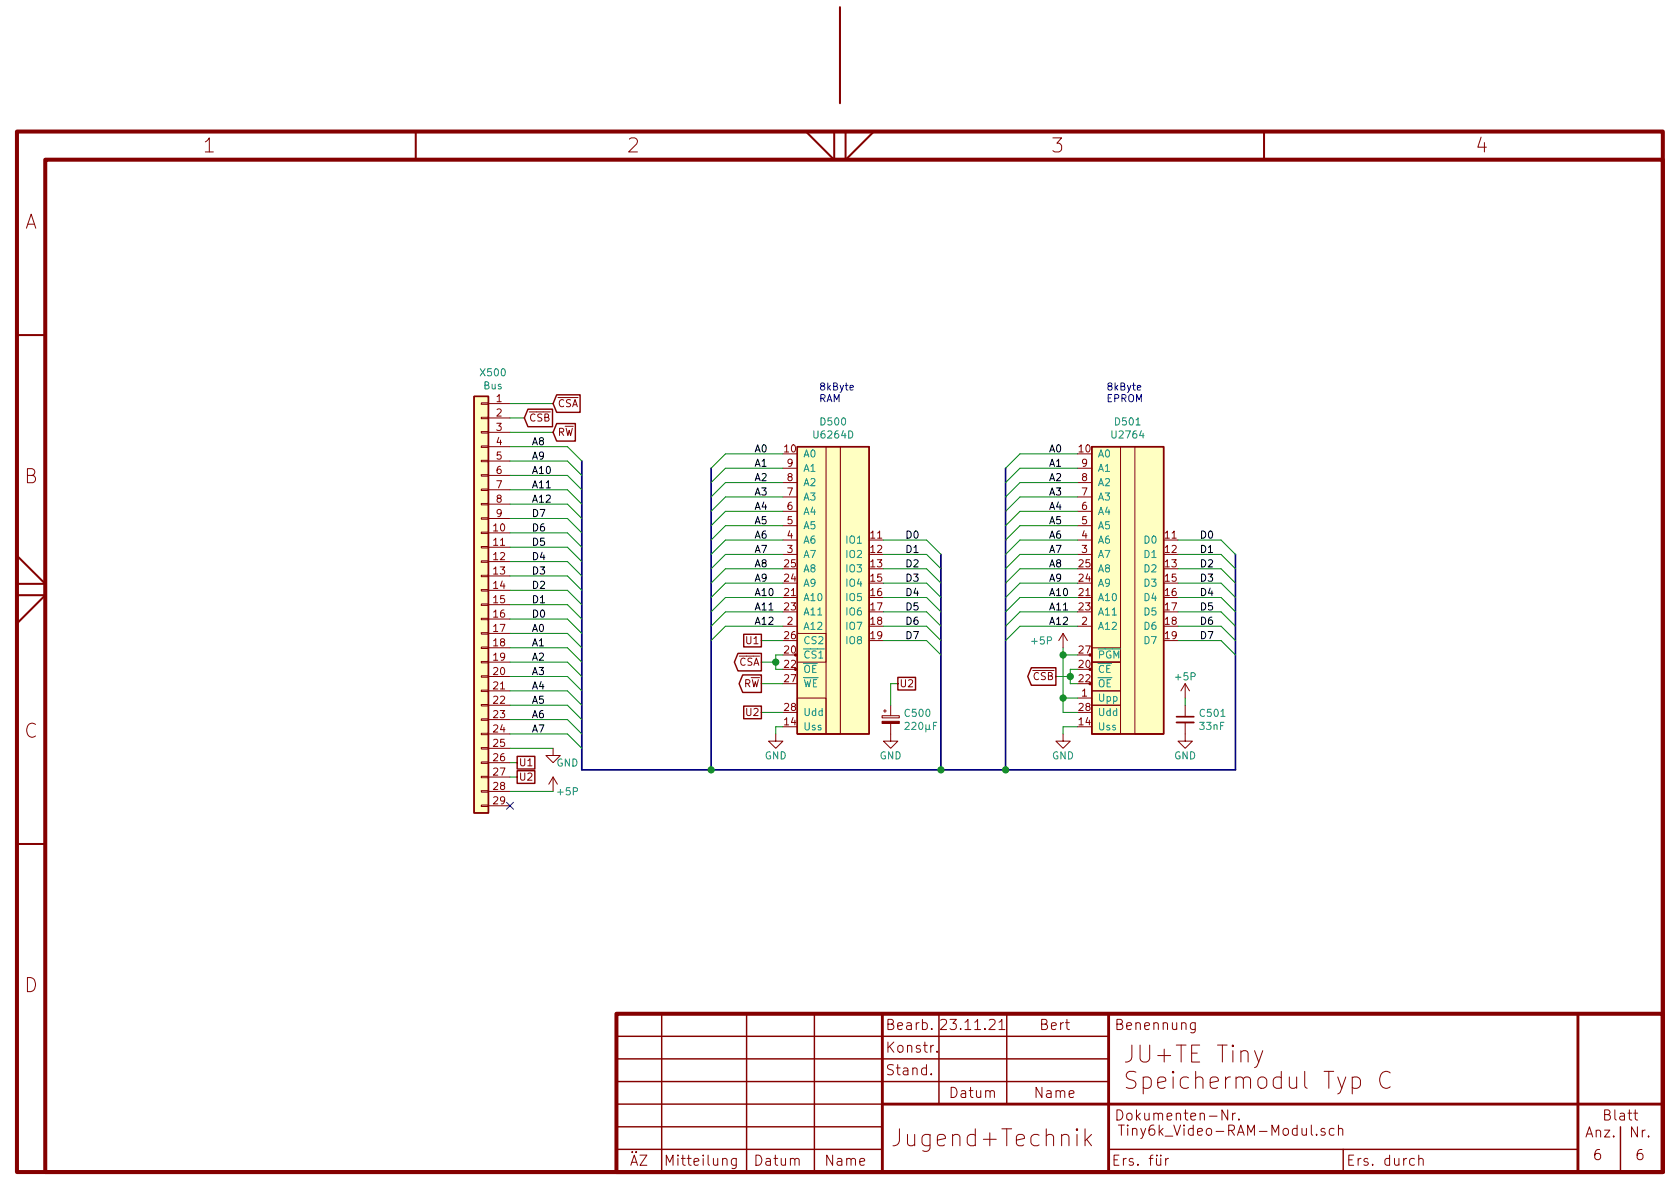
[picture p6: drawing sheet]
<svg xmlns="http://www.w3.org/2000/svg" width="297mm" height="210mm" viewBox="0 0 297 210" stroke-linecap="round" stroke-linejoin="round" font-family="sans-serif">
<path d="M3 23.3h291v184h-291zM8 28.2h286v179.1h-286zM109 179.3h185v28h-185z" fill="none" stroke="#840000" stroke-width=".71"/>
<path d="M148.5 1.3v17M73.5 23.3v4.9M142.5 23.3l5 5v-5M149.5 23.3v5l5-5M223.5 23.3v5M3 59.3h5M3 98.3l5 4.9h-5M3 105.3h5l-5 5M3 149.2h5" fill="none" stroke="#840000" stroke-width=".36"/>
<g fill="none" stroke="#840000" stroke-width=".18">
<path d="M85.1 78.9h1.3v.2h-1.3zM85.1 76.3h1.3v.3h-1.3zM85.1 73.8h1.3v.2h-1.3zM85.1 71.2h1.3v.3h-1.3zM86.4 71.4h3.8M86.4 73.9h3.8M86.4 76.4h3.8M86.4 79h3.8M146 79h2.6v50.8h-2.6zM193 79h5.1v38.1h-5.1zM200.7 79h5v50.8h-5zM85.1 81.4h1.3v.3h-1.3z"/>
<path d="M85.1 99.2h1.3v.2h-1.3zM85.1 96.6h1.3v.3h-1.3zM85.1 94.1h1.3v.3h-1.3zM85.1 91.6h1.3v.2h-1.3zM85.1 89h1.3v.3h-1.3zM85.1 86.5h1.3v.2h-1.3zM85.1 83.9h1.3v.3h-1.3zM86.4 94.2h3.8M86.4 96.8h3.8M86.4 99.3h3.8M86.4 81.5h3.8M86.4 84.1h3.8"/>
<path d="M86.4 86.6h3.8M86.4 89.1h3.8M86.4 91.7h3.8M138.4 98h2.6M138.4 95.5h2.6M138.4 93h2.6M138.4 90.4h2.6M138.4 87.9h2.6M138.4 85.3h2.6M138.4 82.8h2.6M190.5 98h2.5M190.5 95.5h2.5"/>
<path d="M190.5 93h2.5M190.5 90.4h2.5M190.5 87.9h2.5M190.5 85.3h2.5M190.5 82.8h2.5M85.1 111.9h1.3v.2h-1.3zM85.1 114.4h1.3v.3h-1.3zM85.1 117h1.3v.2h-1.3zM85.1 119.5h1.3v.3h-1.3zM85.1 109.3h1.3v.3h-1.3zM85.1 104.3h1.3v.2h-1.3zM85.1 101.7h1.3v.3h-1.3z"/>
<path d="M85.1 106.8h1.3v.3h-1.3zM86.4 101.8h3.8M86.4 104.4h3.8M86.4 106.9h3.8M86.4 109.5h3.8M86.4 112h3.8M86.4 114.5h3.8M86.4 117.1h3.8M86.4 119.6h3.8M138.4 110.7h2.6M141 112h5v5.1h-5zM188 112l-.8 1.3"/>
<path d="M188 112v2.5M188 112l.7 1.3M190.5 110.7h2.5M193 114.5h5.1v2.6h-5.1zM193 117.1h5.1v5.1h-5.1zM85.1 134.7h1.3v.3h-1.3zM85.1 137.3h1.3v.2h-1.3zM85.1 139.8h1.3v.3h-1.3zM85.1 122h1.3v.3h-1.3zM85.1 124.6h1.3v.2h-1.3zM85.1 127.1h1.3v.3h-1.3zM85.1 129.7h1.3v.2h-1.3z"/>
<path d="M85.1 132.2h1.3v.3h-1.3zM86.4 122.2h3.8M86.4 124.7h3.8M86.4 127.2h3.8M86.4 129.8h3.8M86.4 132.3h3.8M86.4 134.9h3.8M86.4 137.4h3.8M86.4 139.9h3.8M97.8 132.3v1.3h1.3l-1.3 1.3-1.3-1.3h1.3M97.8 137.4l-.8 1.3M97.8 137.4v2.5"/>
<path d="M97.8 137.4l.8 1.3M137.2 129.8v1.3h1.2l-1.2 1.2-1.3-1.2h1.3M141 123.4h5v6.4h-5zM156 126.6h3v.3h-3zM156.2 125.7h.5M156.5 125.5v.5M157.5 127.9v3.2h1.2l-1.2 1.2-1.3-1.2h1.3M157.5 124.7v1.9M188 129.8v1.3h1.2l-1.2 1.2-1.3-1.2h1.3M190.5 123.4h2.5M193 122.2h5.1v2.5h-5.1zM193 124.7h5.1v5.1h-5.1z"/>
<path d="M209.5 127.8v3.3h1.3l-1.3 1.2-1.2-1.2h1.2M209.5 120.9v2.5M209.5 124.7v2M209.5 120.9l-.7 1.3M209.5 120.9l.8 1.3M85.1 142.4h1.3v.2h-1.3zM86.4 142.5h3.8M164.6 189.9l.1 .1-.1 .1v-.2v.2M164.7 181.9v.2l-.1-.1 .1-.1v.2M165.7 185.9v.2M166.3 180.4a.73 .73 0 0 1 1 0v.6l-1.1 1.1h1.2M176.6 182.1h1.1"/>
<path d="M191.8 199.6v3M200.1 184.8v2.1a.99 .99 0 0 1-1.1 .9M200.8 189.6l-.4-.1h-.7a.73 .73 0 0 0-.6 .7 .73 .73 0 0 0 .6 .7 1.07 1.07 0 0 1 1.1 .7 .73 .73 0 0 1-.5 .9h-.7l-.5-.2M201.6 184.8v2.4l.1 .3a.95 .95 0 0 0 1.4 0l.2-.3v-2.4M202.1 190.6l.3-.2h.6l.4 .3 .2 .3v.9l-.2 .3-.4 .3h-.6l-.3-.2M202.1 190.4v3M204.7 191.5l1.4-.3-.1-.6-.3-.2h-.6l-.2 .2-.2 .3v1.1l.2 .3 .2 .2h.6l.3-.2M204.7 186.7h2.3M205.8 185.5v2.3M207.4 189.5l-.1 .1 .1 .1 .2-.1-.2-.1v.2M207.4 190.4v2.1M208 184.8h1.7"/>
<path d="M208.8 184.8v3M210.1 190.6a.96 .96 0 0 0-1.3 .1l-.1 .3v.9l.1 .3a.96 .96 0 0 0 1.3 .1M210.7 186.2h1M211.3 180.8v1.5a.5 .5 0 0 1-.8 .3M211.3 180.9l-.5-.1-.3 .4v.7l.3 .2 .5-.1M211.4 190.7a.76 .76 0 0 1 1.3 .2v1.6M211.4 189.5v3M212.1 184.8h-1.4v3h1.4M214 191.5l1.4-.3-.1-.6-.3-.2h-.6l-.3 .2-.1 .3v1.1l.1 .3 .3 .2h.6l.3-.2M215.3 184.8h1.7M216.1 184.8v3M216.7 190.4v2.1"/>
<path d="M217.1 196.3v1.8l-1-1.8v1.8M217.6 190.4a.77 .77 0 0 0-.9 .6M217.9 196.8v1.3M218 184.8l-.2 .2 .2 .1 .1-.1-.1-.2v.3M218 185.8v2M218.4 196.8l-.3 .1-.2 .3M218.5 190.7a.76 .76 0 0 1 1.3 .2v1.6M218.5 190.4v2.1M219 197.9v.2M219.4 186.1a.74 .74 0 0 1 1.3 .1v1.6M219.4 185.8v2M219.8 190.9a.7 .7 0 0 1 1.2-.3l.1 .3v1.6"/>
<path d="M221.8 185.8l.8 2M222.6 190.7a.81 .81 0 0 1 .8-.3 .81 .81 0 0 1 .6 .6v.9a.81 .81 0 0 1-.8 .6 .81 .81 0 0 1-.8-.6v-.9zM223.3 185.8l-1.1 2.7-.4 .3M226.5 190.6l-.2-.2h-.6l-.5 .3-.1 .3v.9l.1 .3 .5 .3h.6l.2-.2M226.5 189.5v3M228 190.4v1.6l.1 .3a.81 .81 0 0 0 1.2-.1M229.3 190.4v2.1M230.7 189.5v2.5l.1 .3 .3 .2M234.1 189.5h1.7M234.2 199.6l-.4-.1-.2 .3 .1 .3 .5 .1 .1 .2-.1 .3-.1 .1-.5-.1M234.9 189.5v3M235.9 199.6l-.5-.1-.4 .4v.5l.2 .3 .2 .1 .5-.1"/>
<path d="M236.5 190.4l.7 2.1M236.7 199.7a.44 .44 0 0 1 .7 .1v1M236.7 199v1.8M237.9 190.4l-.9 2.8-.5 .2M239.1 190.6a.96 .96 0 0 1 1.3 .1l.1 .3v.9l-.1 .3a.96 .96 0 0 1-1.3 .1M239.1 190.4v3M245.8 189.7a1.12 1.12 0 0 0-1.3-.1 1.12 1.12 0 0 0-.6 1.1 1.28 1.28 0 0 0 .4 1.4 1.28 1.28 0 0 0 1.4 .2l.1-.1M130.2 204.8v1.5a.49 .49 0 0 1-.8 .3M130.2 204.9l-.2-.1a.56 .56 0 0 0-.7 .4v.5a.56 .56 0 0 0 .7 .4l.2-.1M192.1 201.5l.9 1.1M193 200.6l-1.2 1.1M206.1 204.8v1.3"/>
<path d="M206.6 204.8l-.3 .1-.2 .3M232.8 200.6v.2l-.1-.1 .1-.1v.2M250.9 205l.2-.2 .4 .1 .1 1.2M250.9 204.3v1.8"/>
</g>
<g fill="none" stroke="#840000" stroke-width=".25">
<path d="M83.8 70.1h2.6v73.7h-2.6zM93.3 72.4h4.4v3.1h-4.4l-.6-1.6zM98.4 69.8h4.2v3.1h-4.2l-.6-1.5zM98.4 74.9h3.3v3.1h-3.3l-.6-1.6zM141 79h12.7v50.8h-12.7zM193 79h12.7v50.8h-12.7zM130.5 115.5h4.1v3.1h-4.1l-.7-1.5zM131.3 119.3h3.3v3.1h-3.3l-.6-1.5zM131.5 112.2h3.1v2.2h-3.1zM158.7 119.8h3.2v2.2h-3.2zM182.3 118.1h4.4v3.1h-4.4l-.6-1.6zM91.4 133.8h3.2v2.2h-3.2z"/>
<path d="M91.4 136.3h3.2v2.2h-3.2zM131.5 124.9h3.1v2.2h-3.1zM117 179.3v28M132 179.3v28M144 179.3v28M166 179.3v15.9M178 179.3v15.9M109 183.3h87M109 187.2h87M109 191.3h87M109 199.3h47M109 195.2h47"/>
<path d="M286.5 199.3v8M109 203.2h47M196 203.2h83M237.5 203.2v4.1"/>
</g>
<path d="M156 179.3v28M196 179.3v28M279 179.3v28M156 195.2h138" fill="none" stroke="#840000" stroke-width=".51"/>
<g fill="#ffffc2" stroke="#ffffc2" stroke-width=".18">
<path d="M83.8 70.1h2.6v73.7h-2.6z"/>
<path d="M193 79h12.7v50.8h-12.7z"/>
<path d="M141 79h12.7v50.8h-12.7z"/>
</g>
<path d="M208 127.8h3.1" fill="none" stroke="#840000" stroke-width=".33"/>
<path d="M208 126.7h3.1" fill="none" stroke="#840000" stroke-width=".3"/>
<path d="M156 127.6h3v.3h-3z" fill="#840000" stroke="#840000" stroke-width=".18"/>
<path d="M144.5 114.8h1.2" fill="none" stroke="#008484" stroke-width=".18"/>
<path d="M102.9 81.5v54.6h115.5v-38.1M125.7 82.8v53.3M166.4 98v38.1M177.8 82.8v53.3" fill="none" stroke="#000084" stroke-width=".3"/>
<g fill="none" stroke="#008400" stroke-width=".18">
<path d="M90.2 79h10.1l2.6 2.5M90.2 76.4h7.6M90.2 71.4h7.6M90.2 73.9h2.5M90.2 99.3h10.1l2.6 2.5M90.2 96.8h10.1l2.6 2.5M90.2 94.2h10.1l2.6 2.6M90.2 91.7h10.1l2.6 2.5M90.2 89.1h10.1l2.6 2.6M90.2 86.6h10.1l2.6 2.5M90.2 84.1h10.1l2.6 2.5M90.2 81.5h10.1l2.6 2.6"/>
<path d="M138.4 98h-10.1l-2.6 2.6M138.4 95.5h-10.1l-2.6 2.5M138.4 90.4h-10.1l-2.6 2.6M138.4 87.9h-10.1l-2.6 2.5M138.4 85.3h-10.1l-2.6 2.6M138.4 82.8h-10.1l-2.6 2.5M138.4 80.3h-10.1l-2.6 2.5M138.4 93h-10.1l-2.6 2.5M156.2 98h7.6l2.6 2.6M156.2 95.5h7.6l2.6 2.5M190.5 98h-10.2l-2.5 2.6M190.5 95.5h-10.2l-2.5 2.5"/>
<path d="M190.5 90.4h-10.2l-2.5 2.6M190.5 87.9h-10.2l-2.5 2.5M190.5 85.3h-10.2l-2.5 2.6M190.5 82.8h-10.2l-2.5 2.5M190.5 80.3h-10.2l-2.5 2.5M190.5 93h-10.2l-2.5 2.5M208.3 98h7.6l2.5 2.6M208.3 95.5h7.6l2.5 2.5M90.2 106.9h10.1l2.6 2.6M90.2 104.4h10.1l2.6 2.5M90.2 101.8h10.1l2.6 2.6M90.2 109.5h10.1l2.6 2.5"/>
<path d="M90.2 117.1h10.1l2.6 2.5M90.2 119.6h10.1l2.6 2.6M90.2 114.5h10.1l2.6 2.6M90.2 112h10.1l2.6 2.5M134.6 113.3h3.8M134.6 117.1h2.6M138.4 110.7h-10.1l-2.6 2.6M138.4 108.2h-10.1l-2.6 2.5M138.4 105.7h-10.1l-2.6 2.5M138.4 103.1h-10.1l-2.6 2.6M138.4 100.6h-10.1l-2.6 2.5M138.4 115.8h-1.2v2.6h1.2"/>
<path d="M156.2 110.7h7.6l2.6 2.6M156.2 108.2h7.6l2.6 2.5M156.2 105.7h7.6l2.6 2.5M156.2 103.1h7.6l2.6 2.6M156.2 100.6h7.6l2.6 2.5M156.2 113.3h7.6l2.6 2.5M186.7 119.6h2.5M188 115.8h2.5M188 114.5v11.5h2.5M190.5 110.7h-10.2l-2.5 2.6M190.5 108.2h-10.2l-2.5 2.5M190.5 105.7h-10.2l-2.5 2.5"/>
<path d="M190.5 103.1h-10.2l-2.5 2.6M190.5 100.6h-10.2l-2.5 2.5M190.5 118.4h-1.3v2.5h1.3M208.3 110.7h7.6l2.5 2.6M208.3 108.2h7.6l2.5 2.5M208.3 105.7h7.6l2.5 2.5M208.3 103.1h7.6l2.5 2.6M208.3 100.6h7.6l2.5 2.5M208.3 113.3h7.6l2.5 2.5M90.2 132.3h7.6M90.2 129.8h10.1l2.6 2.5M90.2 127.2h10.1l2.6 2.6"/>
<path d="M90.2 124.7h10.1l2.6 2.5M90.2 122.2h10.1l2.6 2.5M90.2 139.9h7.6M90.2 137.4h1.2M90.2 134.9h1.2M134.6 120.9h3.8M134.6 126h3.8M138.4 128.5h-1.2v1.3M158.7 120.9h-1.2v3.8M188 123.4h2.5M190.5 128.5h-2.5v1.3M209.5 123.4v1.3"/>
</g>
<path d="M150.3 68.5l.6-.1-.1-.2-.3-.1-.2 .2v.6h.5M201.1 68.5l.6-.1-.1-.2-.3-.1-.2 .2v.6h.5" fill="none" stroke="#0000c2" stroke-width=".18"/>
<g fill="#008400" stroke="#008400" stroke-width=".25">
<circle cx="177.8" cy="136.1" r=".51"/>
<circle cx="166.4" cy="136.1" r=".51"/>
<circle cx="188" cy="115.8" r=".51"/>
<circle cx="189.2" cy="119.6" r=".51"/>
<circle cx="125.7" cy="136.1" r=".51"/>
<circle cx="137.2" cy="117.1" r=".51"/>
<circle cx="188" cy="123.4" r=".51"/>
</g>
<path d="M89.6 141.9l1.2 1.2M90.8 141.9l-1.2 1.2" fill="none" stroke="#000084" stroke-width=".18"/>
<text font-size="4.2" fill="#840000" x="159" y="202.8">Jugend+Technik</text>
<g font-size="3.5" fill="#840000">
<text x="36" y="27">1</text>
<text x="111" y="27">2</text>
<text x="186" y="27">3</text>
<text x="261" y="27">4</text>
<text x="4.3" y="40.5">A</text>
<text x="4.3" y="85.5">B</text>
<text x="4.3" y="130.5">C</text>
<text x="4.3" y="175.5">D</text>
</g>
<g font-size="2.5" fill="#840000">
<text x="156.5" y="182.1">Bearb.</text>
<text x="167.1" y="182.1">23.11.21</text>
<text x="184" y="182.1">Bert</text>
<text x="197" y="182.1">Benennung</text>
<text x="156.5" y="190.1">Stand.</text>
<text x="156.5" y="186.2">Konstr.</text>
<text x="168.1" y="194.2">Datum</text>
<text x="183.1" y="194.2">Name</text>
<text x="197" y="198.1">Dokumenten-Nr.</text>
<text x="197.5" y="200.8">Tiny6k_Video-RAM-Modul.sch</text>
<text x="280.4" y="201.1">Anz.</text>
<text x="283.7" y="198.1">Blatt</text>
<text x="288.3" y="201.1">Nr.</text>
<text x="111.3" y="206.1">ÄZ</text>
<text x="118.1" y="206.1">Mitteilung</text>
<text x="133.6" y="206.1">Datum</text>
<text x="146.1" y="206.1">Name</text>
<text x="196.5" y="206.1">Ers. für</text>
<text x="238" y="206.1">Ers. durch</text>
<text x="281.8" y="205.2">6</text>
<text x="289.3" y="205.2">6</text>
</g>
<g font-size="1.8" fill="#008484">
<text x="85.1" y="66.5">X500</text>
<text x="85.5" y="68.9">Bus</text>
<text x="144.1" y="77.5">U6264D</text>
<text x="145.2" y="75.2">D500</text>
<text x="196.8" y="77.5">U2764</text>
<text x="197.3" y="75.2">D501</text>
<text x="142" y="80.9">A0</text>
<text x="142" y="83.4">A1</text>
<text x="194.1" y="80.9">A0</text>
<text x="194.1" y="83.4">A1</text>
<text x="142" y="88.5">A3</text>
<text x="142" y="86">A2</text>
<text x="194.1" y="88.5">A3</text>
<text x="194.1" y="86">A2</text>
<text x="142" y="93.6">A5</text>
<text x="142" y="91.1">A4</text>
<text x="194.1" y="93.6">A5</text>
<text x="194.1" y="91.1">A4</text>
<text x="142" y="101.2">A8</text>
<text x="142" y="98.7">A7</text>
<text x="142" y="96.1">A6</text>
<text x="149.8" y="96.1">IO1</text>
<text x="149.8" y="98.7">IO2</text>
<text x="149.8" y="101.2">IO3</text>
<text x="194.1" y="101.2">A8</text>
<text x="194.1" y="98.7">A7</text>
<text x="194.1" y="96.1">A6</text>
<text x="202.5" y="96.1">D0</text>
<text x="202.5" y="98.7">D1</text>
<text x="202.5" y="101.2">D2</text>
<text x="142" y="106.3">A10</text>
<text x="142" y="103.8">A9</text>
<text x="149.8" y="103.8">IO4</text>
<text x="149.8" y="106.3">IO5</text>
<text x="194.1" y="106.3">A10</text>
<text x="194.1" y="103.8">A9</text>
<text x="202.5" y="103.8">D3</text>
<text x="202.5" y="106.3">D4</text>
<text x="142" y="111.4">A12</text>
<text x="142" y="108.8">A11</text>
<text x="142" y="113.9">CS2</text>
<text x="149.8" y="108.8">IO6</text>
<text x="149.8" y="111.4">IO7</text>
<text x="149.8" y="113.9">IO8</text>
<text x="182.5" y="114">+5P</text>
<text x="194.1" y="111.4">A12</text>
<text x="194.1" y="108.8">A11</text>
<text x="202.5" y="108.8">D5</text>
<text x="202.5" y="111.4">D6</text>
<text x="202.5" y="113.9">D7</text>
<text x="142" y="116.5">CS1</text>
<text x="142" y="119">OE</text>
<text x="194.1" y="119">CE</text>
<text x="194.1" y="116.5">PGM</text>
<text x="142" y="121.5">WE</text>
<text x="194.1" y="124.1">Upp</text>
<text x="194.1" y="121.5">OE</text>
<text x="207.9" y="120.3">+5P</text>
<text x="142" y="129.2">Uss</text>
<text x="142" y="126.6">Udd</text>
<text x="160.1" y="126.8">C500</text>
<text x="160.3" y="129.1">220µF</text>
<text x="194.1" y="129.2">Uss</text>
<text x="194.1" y="126.6">Udd</text>
<text x="212.2" y="129.1">33nF</text>
<text x="212.3" y="126.8">C501</text>
<text x="98.4" y="135.6">GND</text>
<text x="135.2" y="134.3">GND</text>
<text x="155.5" y="134.3">GND</text>
<text x="186" y="134.3">GND</text>
<text x="207.6" y="134.3">GND</text>
<text x="98.7" y="140.6">+5P</text>
</g>
<g font-size="1.8" fill="#840000">
<text x="87.8" y="71.1">1</text>
<text x="87.8" y="73.7">2</text>
<text x="87.8" y="76.2">3</text>
<text x="93.5" y="74.5">CSB</text>
<text x="98.6" y="72">CSA</text>
<text x="98.6" y="77.1">RW</text>
<text x="87.8" y="78.7">4</text>
<text x="87.8" y="81.3">5</text>
<text x="87.8" y="83.8">6</text>
<text x="138.7" y="80">10</text>
<text x="139.2" y="82.5">9</text>
<text x="190.8" y="80">10</text>
<text x="191.3" y="82.5">9</text>
<text x="87.8" y="86.4">7</text>
<text x="87.8" y="88.9">8</text>
<text x="139.2" y="87.6">7</text>
<text x="139.2" y="85.1">8</text>
<text x="191.3" y="87.6">7</text>
<text x="191.3" y="85.1">8</text>
<text x="87.3" y="94">10</text>
<text x="87.8" y="91.4">9</text>
<text x="139.2" y="95.2">4</text>
<text x="139.2" y="92.7">5</text>
<text x="139.2" y="90.2">6</text>
<text x="154" y="95.2">11</text>
<text x="191.3" y="95.2">4</text>
<text x="191.3" y="92.7">5</text>
<text x="191.3" y="90.2">6</text>
<text x="206" y="95.2">11</text>
<text x="87.3" y="96.5">11</text>
<text x="87.3" y="99.1">12</text>
<text x="87.3" y="101.6">13</text>
<text x="138.7" y="100.3">25</text>
<text x="139.2" y="97.8">3</text>
<text x="154" y="97.8">12</text>
<text x="154" y="100.3">13</text>
<text x="190.8" y="100.3">25</text>
<text x="191.3" y="97.8">3</text>
<text x="206" y="97.8">12</text>
<text x="206" y="100.3">13</text>
<text x="87.3" y="104.1">14</text>
<text x="87.3" y="106.7">15</text>
<text x="138.7" y="105.4">21</text>
<text x="138.7" y="107.9">23</text>
<text x="138.7" y="102.9">24</text>
<text x="154" y="102.9">15</text>
<text x="154" y="105.4">16</text>
<text x="154" y="107.9">17</text>
<text x="190.8" y="105.4">21</text>
<text x="190.8" y="107.9">23</text>
<text x="190.8" y="102.9">24</text>
<text x="206" y="102.9">15</text>
<text x="206" y="105.4">16</text>
<text x="206" y="107.9">17</text>
<text x="87.3" y="109.2">16</text>
<text x="87.3" y="111.8">17</text>
<text x="132.1" y="113.9">U1</text>
<text x="138.7" y="113">26</text>
<text x="139.2" y="110.5">2</text>
<text x="154" y="110.5">18</text>
<text x="154" y="113">19</text>
<text x="191.3" y="110.5">2</text>
<text x="206" y="110.5">18</text>
<text x="206" y="113">19</text>
<text x="87.3" y="114.3">18</text>
<text x="87.3" y="116.8">19</text>
<text x="87.3" y="119.4">20</text>
<text x="130.6" y="117.7">CSA</text>
<text x="138.7" y="115.6">20</text>
<text x="138.7" y="118.1">22</text>
<text x="190.8" y="118.1">20</text>
<text x="190.8" y="115.6">27</text>
<text x="87.3" y="121.9">21</text>
<text x="87.3" y="124.5">22</text>
<text x="131.4" y="121.5">RW</text>
<text x="138.7" y="120.6">27</text>
<text x="138.7" y="125.7">28</text>
<text x="159" y="121.5">U2</text>
<text x="182.7" y="120.3">CSB</text>
<text x="190.8" y="120.6">22</text>
<text x="190.8" y="125.7">28</text>
<text x="191.3" y="123.2">1</text>
<text x="87.3" y="127">23</text>
<text x="87.3" y="129.5">24</text>
<text x="132.1" y="126.6">U2</text>
<text x="138.7" y="128.3">14</text>
<text x="190.8" y="128.3">14</text>
<text x="87.3" y="132.1">25</text>
<text x="87.3" y="134.6">26</text>
<text x="87.3" y="137.2">27</text>
<text x="91.7" y="135.5">U1</text>
<text x="87.3" y="139.7">28</text>
<text x="87.3" y="142.2">29</text>
<text x="91.7" y="138">U2</text>
</g>
<g font-size="1.8" fill="#0000c2">
<text x="144.8" y="69.1">8kByte</text>
<text x="144.8" y="71.1">RAM</text>
<text x="195.6" y="69.1">8kByte</text>
<text x="195.6" y="71.1">EPROM</text>
</g>
<g font-size="1.8">
<text x="94" y="83.8">A10</text>
<text x="94" y="81.3">A9</text>
<text x="94" y="78.7">A8</text>
<text x="133.3" y="80">A0</text>
<text x="133.3" y="82.5">A1</text>
<text x="185.4" y="82.5">A1</text>
<text x="185.4" y="80">A0</text>
<text x="94" y="88.9">A12</text>
<text x="94" y="86.4">A11</text>
<text x="133.3" y="85.1">A2</text>
<text x="133.3" y="87.6">A3</text>
<text x="185.4" y="87.6">A3</text>
<text x="185.4" y="85.1">A2</text>
<text x="94" y="94">D6</text>
<text x="94" y="91.4">D7</text>
<text x="133.3" y="90.2">A4</text>
<text x="133.3" y="92.7">A5</text>
<text x="133.3" y="95.2">A6</text>
<text x="160" y="95.2">D0</text>
<text x="185.4" y="90.2">A4</text>
<text x="185.4" y="95.2">A6</text>
<text x="185.4" y="92.7">A5</text>
<text x="212.1" y="95.2">D0</text>
<text x="94" y="99.1">D4</text>
<text x="94" y="101.6">D3</text>
<text x="94" y="96.5">D5</text>
<text x="133.3" y="100.3">A8</text>
<text x="133.3" y="97.8">A7</text>
<text x="160" y="100.3">D2</text>
<text x="160" y="97.8">D1</text>
<text x="185.4" y="97.8">A7</text>
<text x="185.4" y="100.3">A8</text>
<text x="212.1" y="100.3">D2</text>
<text x="212.1" y="97.8">D1</text>
<text x="94" y="104.1">D2</text>
<text x="94" y="106.7">D1</text>
<text x="133.3" y="105.4">A10</text>
<text x="133.3" y="102.9">A9</text>
<text x="133.3" y="107.9">A11</text>
<text x="160" y="107.9">D5</text>
<text x="160" y="105.4">D4</text>
<text x="160" y="102.9">D3</text>
<text x="185.4" y="107.9">A11</text>
<text x="185.4" y="102.9">A9</text>
<text x="185.4" y="105.4">A10</text>
<text x="212.1" y="102.9">D3</text>
<text x="212.1" y="105.4">D4</text>
<text x="212.1" y="107.9">D5</text>
<text x="94" y="109.2">D0</text>
<text x="94" y="111.8">A0</text>
<text x="133.3" y="110.5">A12</text>
<text x="160" y="113">D7</text>
<text x="160" y="110.5">D6</text>
<text x="185.4" y="110.5">A12</text>
<text x="212.1" y="113">D7</text>
<text x="212.1" y="110.5">D6</text>
<text x="94" y="119.4">A3</text>
<text x="94" y="116.8">A2</text>
<text x="94" y="114.3">A1</text>
<text x="94" y="121.9">A4</text>
<text x="94" y="124.5">A5</text>
<text x="94" y="129.5">A7</text>
<text x="94" y="127">A6</text>
</g>
</svg>
